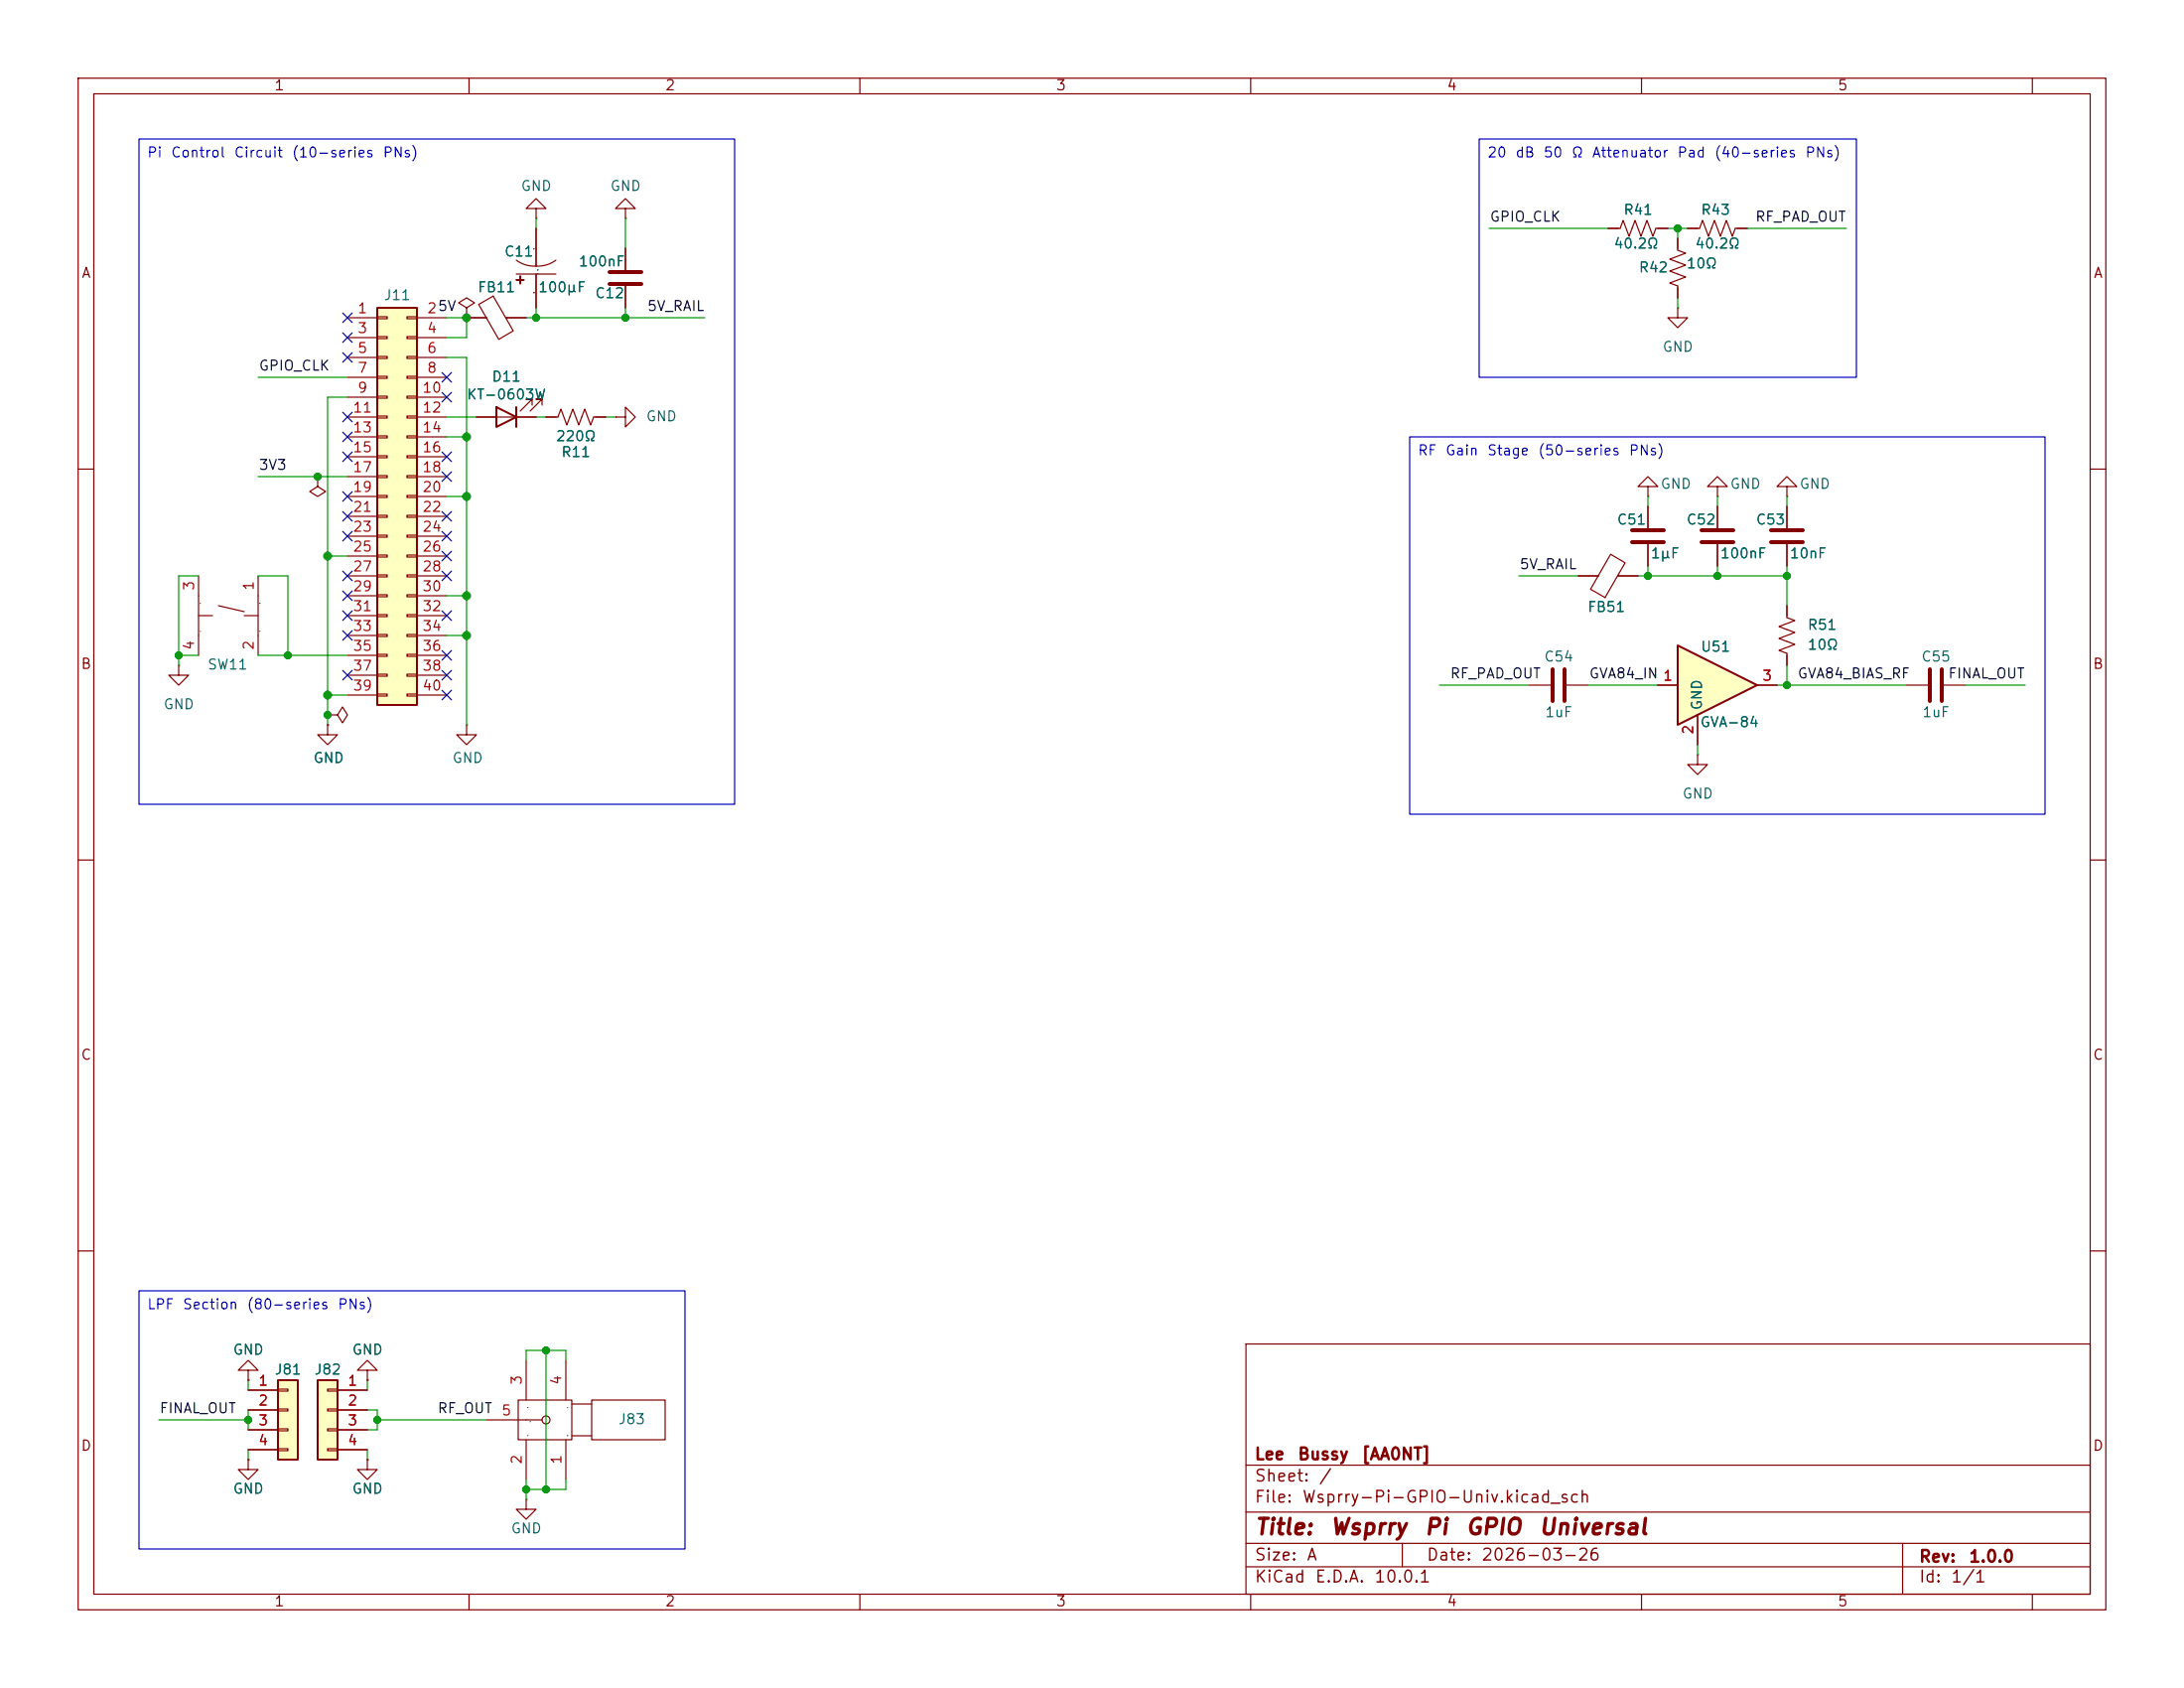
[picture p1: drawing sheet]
<svg xmlns="http://www.w3.org/2000/svg" width="279mm" height="216mm" viewBox="0 0 279 216" stroke-linecap="round" stroke-linejoin="round" font-family="sans-serif">
<g fill="none" stroke="#840000" stroke-width=".15">
<path d="M10 10h259.4v195.9h-259.4zM12 12h255.4v191.9h-255.4zM60 10v2M110 10v2M160 10v2M210 10v2M260 10v2M61.2 38.9l1.9-1 2.6 4.4-1.9 1.1zM59.7 40.6h2.5M64.7 40.6h2.6M10 60h2M267.4 60h2"/>
<path d="M10 110h2M267.4 110h2M10 160h2M31.7 175.3h1.3l-1.3-1.3-1.2 1.3h1.2v1.2M31.7 176.5h.1M159.4 171.9h108v32h-108zM267.4 160h2M159.4 197.4h108M159.4 193.4h108M159.4 187.4h108M179.4 197.4v3M243.4 197.4v6.5"/>
<path d="M60 203.9v2M110 203.9v2M159.4 200.4h108M160 203.9v2M210 203.9v2M260 203.9v2"/>
</g>
<path d="M35.6 176.5h2.5v10.2h-2.5z" fill="#ffffc2"/>
<path d="M63.5 52.1l2.5 1.2-2.5 1.3zM66 52.1v2.5M35.6 176.5h2.5v10.2h-2.5z" fill="none" stroke="#840000" stroke-width=".25"/>
<g fill="none" stroke="#840000" stroke-width=".15">
<path d="M59.7 39.4l1-.7-1-.6-1 .6 1 .7v1.2M59.7 40.6h.1M61 53.3h7.6M68.1 51.8v-.7h-.8h.8l-1.6 1.5M69.3 51.8v-.7h-.7h.7l-1.5 1.5M69.8 53.3h1.6l.4-1 .7 2.1 .8-2.1 .7 2.1 .8-2.1 .8 2.1 .3-1.1h1.6M25.4 73.7v10.1M25.4 78.7h1.8M27.9 77.5l3.3 .7M31.2 78.7h1.8M33 73.7v10.1M201.9 73.7h2.6"/>
<path d="M206 70.9l1.9 1.1-2.6 4.4-1.8-1zM207 73.7h2.5M210.8 62.2h1.3l-1.3-1.2-1.3 1.2h1.3v1.3M210.8 63.5h.1M219.7 62.2h1.3l-1.3-1.2-1.3 1.2h1.3v1.3M219.7 63.5h.1M219.7 64.8v2.8M219.7 69.6v2.8M228.6 62.2h1.3l-1.3-1.2-1.3 1.2h1.3v1.3M228.6 63.5h.1M228.6 77.5v1.5l1 .4-2 .7 2 .8-2 .8 2 .7-2 .8 1 .4v1.5M228.6 64.8v2.8"/>
<path d="M228.6 69.6v2.8M41.9 91.4h1.3l.6-1 .6 1-.6 1.1-.6-1.1M41.9 91.4h.1M31.7 177.8h3.9M35.6 177.7h1.2v.2h-1.2zM66.3 179.1h6.9v5.1h-6.9zM67.3 174v5.1M72.4 174v5.1M73.2 179.6h2.5M75.7 179.1h9.4v5.1h-9.4zM31.7 186.7v1.3h1.3l-1.3 1.2-1.2-1.2h1.2M31.7 186.7h.1"/>
<path d="M31.7 180.3h3.9M31.7 182.9h3.9M31.7 185.4h3.9M35.6 180.2h1.2v.3h-1.2zM35.6 182.8h1.2v.2h-1.2zM35.6 185.3h1.2v.2h-1.2zM47 186.7v1.3h1.3l-1.3 1.2-1.3-1.2h1.3M47 186.7h.1M62.2 181.6h7.1M67.3 191.8v1.2h1.3l-1.3 1.3-1.3-1.3h1.3M67.3 191.8h.1M67.3 184.2v5"/>
<path d="M72.4 184.2v5M73.2 183.6h2.5"/>
<circle cx="69.9" cy="181.6" r=".51"/>
</g>
<path d="M217.7 69.3h4M217.7 67.8h4M226.6 69.3h4M226.6 67.8h4" fill="none" stroke="#840000" stroke-width=".51"/>
<path d="M214.6 82.6l10.2 5-10.2 5.1z" fill="#ffffc2"/>
<path d="M214.6 82.6l10.2 5-10.2 5.1z" fill="none" stroke="#840000" stroke-width=".25"/>
<g fill="none" stroke="#840000" stroke-width=".15">
<path d="M205.7 29.2h1.6l.3-1 .8 2 .8-2 .7 2 .8-2 .8 2 .3-1h1.6M214.6 39.4v1.2h1.3l-1.3 1.3-1.2-1.3h1.2M214.6 39.4h.1M214.6 30.5v1.5l1 .4-2 .7 2 .8-2 .8 2 .7-2 .8 1 .4v1.5M215.9 29.2h1.5l.4-1 .8 2 .7-2 .8 2 .8-2 .7 2 .4-1h1.5M195.6 87.6h2.8M200.4 87.6h2.8M212.1 87.6h2.5M217.2 96.5v1.3h1.2l-1.2 1.3-1.3-1.3h1.3M217.2 96.5h.1M217.2 91.4v3.9M224.8 87.6h2.5"/>
<path d="M47 175.3h1.3l-1.3-1.3-1.3 1.3h1.3v1.2M47 176.5h.1"/>
</g>
<path d="M198.6 85.6v4.1M200.2 85.6v4.1" fill="none" stroke="#840000" stroke-width=".51"/>
<path d="M40.6 176.5h2.6v10.2h-2.6z" fill="#ffffc2"/>
<path d="M40.6 176.5h2.6v10.2h-2.6z" fill="none" stroke="#840000" stroke-width=".25"/>
<g fill="none" stroke="#840000" stroke-width=".15">
<path d="M66 35.8h1.1zM66 33.3a3.9 3.9 0 0 0 2.6 .7M66 35.1h5.1M66.5 35.3l.1 1zM68.6 26.7h-1.3l1.3-1.3 1.2 1.3h-1.2v1.2M68.6 27.9h.1M68.6 29.2v4.8M68.6 35.1v4.3M71.1 33.3a3.9 3.9 0 0 1-2.5 .7M80 26.7h-1.3l1.3-1.3 1.3 1.3h-1.3v1.2M80 27.9h.1M80 31.8v2.7"/>
<path d="M80 36.6v2.8M78.7 53.3h1.3v-1.2l1.3 1.2-1.3 1.3v-1.3M78.7 53.3h.1M40.6 61v1.2l1.1 .7-1.1 .6-1-.6 1-.7M40.6 61h.1M210.8 64.8v2.8M210.8 69.6v2.8M22.9 85.1v1.3h1.2l-1.2 1.2-1.3-1.2h1.3M22.9 85.1h.1M41.9 92.7v1.3h1.3l-1.3 1.3-1.3-1.3h1.3M41.9 92.7h.1M59.7 92.7v1.3h1.3l-1.3 1.3-1.3-1.3h1.3"/>
<path d="M59.7 92.7h.1M243.8 87.6h2.8M248.7 87.6h2.8M41.9 177.7h1.3v.2h-1.3zM43.2 177.8h3.8M41.9 180.2h1.3v.3h-1.3zM41.9 182.8h1.3v.2h-1.3zM41.9 185.3h1.3v.2h-1.3zM43.2 180.3h3.8M43.2 182.9h3.8M43.2 185.4h3.8"/>
</g>
<path d="M78 36.3h4M78 34.8h4M208.8 69.3h4.1M208.8 67.8h4.1M246.9 85.6v4.1M248.4 85.6v4.1" fill="none" stroke="#840000" stroke-width=".51"/>
<path d="M48.3 39.4h5v50.8h-5z" fill="#ffffc2"/>
<path d="M48.3 39.4h5v50.8h-5z" fill="none" stroke="#840000" stroke-width=".25"/>
<g fill="none" stroke="#840000" stroke-width=".15">
<path d="M68.6 29.2v4.8M68.6 35.1v4.3M80 31.8v2.7M80 36.6v2.8M205.7 29.2h1.3M212.1 29.2h1.3M214.6 30.5v1.3M214.6 36.8v1.3M215.9 29.2h1.3M222.2 29.2h1.3M44.4 40.6h3.9M44.4 43.2h3.9"/>
<path d="M44.4 45.7h3.9M44.4 48.3h3.9M44.4 50.8h3.9M44.4 53.3h3.9M44.4 55.9h3.9M44.4 58.4h3.9M48.3 40.5h1.2v.3h-1.2zM48.3 43.1h1.2v.2h-1.2zM48.3 45.6h1.2v.2h-1.2zM48.3 48.1h1.2v.3h-1.2zM48.3 50.7h1.2v.2h-1.2zM48.3 53.2h1.2v.3h-1.2z"/>
<path d="M48.3 55.8h1.2v.2h-1.2zM48.3 58.3h1.2v.2h-1.2zM52.1 40.5h1.2v.3h-1.2zM52.1 43.1h1.2v.2h-1.2zM52.1 45.6h1.2v.2h-1.2zM52.1 48.1h1.2v.3h-1.2zM52.1 50.7h1.2v.2h-1.2zM52.1 53.2h1.2v.3h-1.2zM52.1 55.8h1.2v.2h-1.2zM52.1 58.3h1.2v.2h-1.2zM53.3 40.6h3.8M53.3 43.2h3.8"/>
<path d="M53.3 45.7h3.8M53.3 48.3h3.8M53.3 50.8h3.8M53.3 53.3h3.8M53.3 55.9h3.8M53.3 58.4h3.8M59.7 40.6h.1M59.7 40.6h2.5M61 53.3h2.5M64.8 40.6h2.5M66 53.3h2.6M69.8 53.3h1.3"/>
<path d="M76.2 53.3h1.3M44.4 61h3.9M44.4 63.5h3.9M44.4 66h3.9M44.4 68.6h3.9M44.4 71.1h3.9M44.4 73.7h3.9M44.4 76.2h3.9M44.4 78.7h3.9M48.3 60.8h1.2v.3h-1.2zM48.3 63.4h1.2v.2h-1.2zM48.3 65.9h1.2v.3h-1.2z"/>
<path d="M48.3 68.5h1.2v.2h-1.2zM48.3 71h1.2v.2h-1.2zM48.3 73.5h1.2v.3h-1.2zM48.3 76.1h1.2v.2h-1.2zM48.3 78.6h1.2v.3h-1.2zM52.1 60.8h1.2v.3h-1.2zM52.1 63.4h1.2v.2h-1.2zM52.1 65.9h1.2v.3h-1.2zM52.1 68.5h1.2v.2h-1.2zM52.1 71h1.2v.2h-1.2zM52.1 73.5h1.2v.3h-1.2zM52.1 76.1h1.2v.2h-1.2z"/>
<path d="M52.1 78.6h1.2v.3h-1.2zM53.3 61h3.8M53.3 63.5h3.8M53.3 66h3.8M53.3 68.6h3.8M53.3 71.1h3.8M53.3 73.7h3.8M53.3 76.2h3.8M53.3 78.7h3.8M201.9 73.7h2.6M207 73.7h2.5M210.8 64.8v2.8"/>
<path d="M210.8 69.6v2.8M219.7 64.8v2.8M219.7 69.6v2.8M228.6 64.8v2.8M228.6 69.6v2.8M228.6 77.5v1.2M41.9 92.7h.1M41.9 91.4h.1M44.4 81.3h3.9M44.4 83.8h3.9M44.4 86.4h3.9M44.4 88.9h3.9"/>
<path d="M48.3 81.2h1.2v.2h-1.2zM48.3 83.7h1.2v.2h-1.2zM48.3 86.2h1.2v.3h-1.2zM48.3 88.8h1.2v.2h-1.2zM52.1 81.2h1.2v.2h-1.2zM52.1 83.7h1.2v.2h-1.2zM52.1 86.2h1.2v.3h-1.2zM52.1 88.8h1.2v.2h-1.2zM53.3 81.3h3.8M53.3 83.8h3.8M53.3 86.4h3.8M53.3 88.9h3.8"/>
<path d="M212.1 87.6h2.5M217.2 91.4v3.9M224.8 87.6h2.5M228.6 83.8v1.3M31.7 176.5h.1M31.7 177.8h3.9M43.2 177.8h3.8M47 176.5h.1M31.7 186.7h.1M31.7 180.3h3.9M31.7 182.9h3.9M31.7 185.4h3.9"/>
<path d="M43.2 180.3h3.8M43.2 182.9h3.8M43.2 185.4h3.8M47 186.7h.1"/>
</g>
<g fill="none" stroke="#009600" stroke-width=".15">
<path d="M68.6 27.9v1.3M68.6 39.4v1.2M80 27.9v3.9M80 39.4v1.2M190.5 29.2h15.2M213.4 29.2h2.5M214.6 29.2v1.3M214.6 38.1v1.3M223.5 29.2h12.7M33 48.3h11.4M44.4 50.8h-2.5v41.9M57.1 53.3h3.9"/>
<path d="M57.1 40.6h2.6v2.6h-2.6M57.1 45.7h2.6v47M57.1 55.9h2.6M67.3 40.6h22.9M68.6 53.3h1.2M77.5 53.3h1.2M25.4 73.7h-2.5v11.4M33 73.7h3.8v10.1M33 61h11.4M41.9 71.1h2.5M57.1 76.2h2.6M57.1 63.5h2.6"/>
<path d="M194.3 73.7h7.6M209.5 73.7h19.1M210.8 63.5v1.3M210.8 72.4v1.3M219.7 63.5v1.3M219.7 72.4v1.3M228.6 63.5v1.3M228.6 72.4v5.1M22.9 83.8h2.5M33 83.8h11.4M41.9 88.9h2.5M57.1 81.3h2.6"/>
<path d="M184.1 87.6h11.5M203.2 87.6h8.9M217.2 95.3v1.2M227.3 87.6h16.5M228.6 85.1v2.5M251.5 87.6h7.6M31.7 176.5v1.3M47 176.5v1.3M67.3 174v-1.3h5.1v1.3M69.8 172.7v17.8M20.3 181.6h11.4M31.7 180.3v2.6"/>
<path d="M31.7 185.4v1.3M47 180.3h1.3v2.6h-1.3M47 185.4v1.3M48.3 181.6h13.9M67.3 189.2v2.6M72.4 189.2v1.3h-5.1"/>
</g>
<g fill="none" stroke="#000084" stroke-width=".15">
<path d="M43.8 52.7l1.3 1.2M43.8 45.1l1.3 1.2M43.8 42.6l1.3 1.2M43.8 40l1.3 1.2M43.8 57.8l1.3 1.2M43.8 55.3l1.3 1.2M45.1 52.7l-1.3 1.2M45.1 45.1l-1.3 1.2M45.1 42.6l-1.3 1.2M45.1 40l-1.3 1.2M45.1 57.8l-1.3 1.2M45.1 55.3l-1.3 1.2"/>
<path d="M56.5 50.2l1.3 1.2M56.5 57.8l1.3 1.2M56.5 47.7l1.3 1.2M57.8 50.2l-1.3 1.2M57.8 57.8l-1.3 1.2M57.8 47.7l-1.3 1.2M43.8 65.4l1.3 1.2M43.8 68l1.3 1.2M43.8 75.6l1.3 1.2M43.8 78.1l1.3 1.2M43.8 73.1l1.3 1.2M43.8 62.9l1.3 1.2"/>
<path d="M45.1 73.1l-1.3 1.2M45.1 65.4l-1.3 1.2M45.1 62.9l-1.3 1.2M45.1 68l-1.3 1.2M45.1 75.6l-1.3 1.2M45.1 78.1l-1.3 1.2M56.5 60.4l1.3 1.2M56.5 73.1l1.3 1.2M56.5 65.4l1.3 1.2M56.5 68l1.3 1.2M56.5 78.1l1.3 1.2M56.5 70.5l1.3 1.2"/>
<path d="M57.8 60.4l-1.3 1.2M57.8 73.1l-1.3 1.2M57.8 65.4l-1.3 1.2M57.8 68l-1.3 1.2M57.8 78.1l-1.3 1.2M57.8 70.5l-1.3 1.2M43.8 80.7l1.3 1.2M43.8 85.8l1.3 1.2M45.1 85.8l-1.3 1.2M45.1 80.7l-1.3 1.2M56.5 83.2l1.3 1.2M56.5 88.3l1.3 1.2"/>
<path d="M56.5 85.8l1.3 1.2M57.8 83.2l-1.3 1.2M57.8 88.3l-1.3 1.2M57.8 85.8l-1.3 1.2"/>
</g>
<path d="M17.8 17.8h76.2v85.1h-76.2zM189.2 17.8h48.3v30.5h-48.3zM180.3 55.9h81.3v48.2h-81.3zM17.8 165.1h69.8v33h-69.8z" fill="none" stroke="#0000c2" stroke-width=".15"/>
<g fill="#009600" stroke="#009600" stroke-width=".13">
<circle cx="59.7" cy="55.9" r=".51"/>
<circle cx="59.7" cy="76.2" r=".51"/>
<circle cx="219.7" cy="73.7" r=".46"/>
<circle cx="210.8" cy="73.7" r=".46"/>
<circle cx="59.7" cy="63.5" r=".51"/>
<circle cx="59.7" cy="81.3" r=".51"/>
<circle cx="41.9" cy="91.4" r=".46"/>
<circle cx="22.9" cy="83.8" r=".46"/>
<circle cx="41.9" cy="88.9" r=".51"/>
<circle cx="36.8" cy="83.8" r=".46"/>
<circle cx="48.3" cy="181.6" r=".46"/>
<circle cx="31.7" cy="181.6" r=".46"/>
<circle cx="40.6" cy="61" r=".46"/>
<circle cx="41.9" cy="71.1" r=".51"/>
<circle cx="214.6" cy="29.2" r=".46"/>
<circle cx="228.6" cy="73.7" r=".46"/>
<circle cx="228.6" cy="87.6" r=".46"/>
<circle cx="59.7" cy="40.6" r=".51"/>
<circle cx="68.6" cy="40.6" r=".46"/>
<circle cx="80" cy="40.6" r=".46"/>
<circle cx="69.8" cy="172.7" r=".46"/>
<circle cx="67.3" cy="190.5" r=".46"/>
<circle cx="69.8" cy="190.5" r=".46"/>
</g>
<g font-size="2" fill="#840000">
<text x="160.4" y="196.8">Title:</text>
<text x="170.1" y="196.8">Wsprry</text>
<text x="182.1" y="196.8">Pi</text>
<text x="187.4" y="196.8">GPIO</text>
<text x="196.7" y="196.8">Universal</text>
</g>
<g font-size="1.5" fill="#840000">
<text x="160.4" y="189.9">Sheet:</text>
<text x="160.4" y="187.1">Lee</text>
<text x="165.9" y="187.1">Bussy</text>
<text x="168.6" y="189.9">/</text>
<text x="174.1" y="187.1">[AA0NT]</text>
<text x="160.4" y="192.6">File:</text>
<text x="166.5" y="192.6">Wsprry-Pi-GPIO-Univ.kicad_sch</text>
<text x="160.4" y="202.8">KiCad</text>
<text x="160.4" y="200">Size:</text>
<text x="167.1" y="200">A</text>
<text x="168.1" y="202.8">E.D.A.</text>
<text x="175.7" y="202.8">10.0.1</text>
<text x="182.4" y="200">Date:</text>
<text x="189.4" y="200">2026-03-26</text>
<text x="245.4" y="200.2">Rev:</text>
<text x="245.4" y="202.8">Id:</text>
<text x="249.5" y="202.8">1/1</text>
<text x="251.8" y="200.2">1.0.0</text>
</g>
<g font-size="1.3" fill="#840000">
<text x="35" y="11.9">1</text>
<text x="85" y="11.9">2</text>
<text x="135" y="11.9">3</text>
<text x="185" y="11.9">4</text>
<text x="235" y="11.9">5</text>
<text x="10.3" y="35.9">A</text>
<text x="267.7" y="35.9">A</text>
<text x="10.3" y="85.9">B</text>
<text x="267.7" y="85.9">B</text>
<text x="10.3" y="135.9">C</text>
<text x="267.7" y="135.9">C</text>
<text x="10.3" y="185.9">D</text>
<text x="267.7" y="185.9">D</text>
<text x="35" y="205.8">1</text>
<text x="85" y="205.8">2</text>
<text x="135" y="205.8">3</text>
<text x="185" y="205.8">4</text>
<text x="235" y="205.8">5</text>
</g>
<g font-size="1.3" fill="#0000c2">
<text x="18.7" y="20.5">Pi</text>
<text x="21.8" y="20.5">Control</text>
<text x="29.8" y="20.5">Circuit</text>
<text x="37.2" y="20.5">(10-series</text>
<text x="48.9" y="20.5">PNs)</text>
<text x="190.2" y="20.5">20</text>
<text x="193.8" y="20.5">dB</text>
<text x="197.4" y="20.5">50</text>
<text x="201" y="20.5">Ω</text>
<text x="203.6" y="20.5">Attenuator</text>
<text x="214.5" y="20.5">Pad</text>
<text x="219.2" y="20.5">(40-series</text>
<text x="230.9" y="20.5">PNs)</text>
<text x="181.3" y="58.6">RF</text>
<text x="184.8" y="58.6">Gain</text>
<text x="190.2" y="58.6">Stage</text>
<text x="196.7" y="58.6">(50-series</text>
<text x="208.3" y="58.6">PNs)</text>
<text x="18.7" y="167.8">LPF</text>
<text x="23.3" y="167.8">Section</text>
<text x="31.5" y="167.8">(80-series</text>
<text x="43.1" y="167.8">PNs)</text>
</g>
<g font-size="1.3" fill="#006464">
<text x="66.5" y="24.7">GND</text>
<text x="78" y="24.7">GND</text>
<text x="207.6" y="27.8">R41</text>
<text x="217.5" y="27.8">R43</text>
<text x="64.4" y="33.1">C11</text>
<text x="73.9" y="34.4">100nF</text>
<text x="206.4" y="32.1">40.2Ω</text>
<text x="209.6" y="35.2">R42</text>
<text x="215.7" y="34.6">10Ω</text>
<text x="216.8" y="32.1">40.2Ω</text>
<text x="49" y="38.7">J11</text>
<text x="61" y="37.7">FB11</text>
<text x="68.8" y="37.7">100µF</text>
<text x="76" y="38.5">C12</text>
<text x="212.6" y="45.3">GND</text>
<text x="59.6" y="51.4">KT-0603W</text>
<text x="62.8" y="49.1">D11</text>
<text x="71" y="56.7">220Ω</text>
<text x="71.7" y="58.8">R11</text>
<text x="82.6" y="54.2">GND</text>
<text x="212.3" y="62.8">GND</text>
<text x="221.2" y="62.8">GND</text>
<text x="230.1" y="62.8">GND</text>
<text x="206.8" y="67.4">C51</text>
<text x="211.1" y="71.7">1µF</text>
<text x="215.7" y="67.4">C52</text>
<text x="220" y="71.7">100nF</text>
<text x="224.5" y="67.4">C53</text>
<text x="228.9" y="71.7">10nF</text>
<text x="203" y="78.6">FB51</text>
<text x="217.5" y="83.7">U51</text>
<text x="231.1" y="80.9">R51</text>
<text x="231.1" y="83.4">10Ω</text>
<text x="26.5" y="86">SW11</text>
<text x="197.4" y="84.9">C54</text>
<text x="245.7" y="84.9">C55</text>
<text x="20.8" y="91">GND</text>
<text x="197.6" y="92">1uF</text>
<text x="217.4" y="93.3">GVA-84</text>
<text x="218" y="90.9" transform="rotate(-90 218 90.9)">GND</text>
<text x="245.8" y="92">1uF</text>
<text x="40" y="97.9">GND</text>
<text x="57.8" y="97.9">GND</text>
<text x="215.1" y="102.5">GND</text>
<text x="29.7" y="173.6">GND</text>
<text x="45" y="173.6">GND</text>
<text x="35" y="176.1">J81</text>
<text x="40.1" y="176.1">J82</text>
<text x="79" y="182.5">J83</text>
<text x="29.7" y="191.4">GND</text>
<text x="45" y="191.4">GND</text>
<text x="65.3" y="196.4">GND</text>
</g>
<g font-size="1.3" fill="#0f0f0f">
<text x="190.5" y="28.7">GPIO_CLK</text>
<text x="224.5" y="28.7">RF_PAD_OUT</text>
<text x="82.7" y="40.1">5V_RAIL</text>
<text x="33" y="47.7">GPIO_CLK</text>
<text x="33" y="60.4">3V3</text>
<text x="194.3" y="73.1">5V_RAIL</text>
<text x="185.4" y="87.1">RF_PAD_OUT</text>
<text x="203.2" y="87.1">GVA84_IN 1</text>
<text x="229.9" y="87.1">GVA84_BIAS_RF</text>
<text x="249.1" y="87.1">FINAL_OUT</text>
<text x="20.3" y="181.1">FINAL_OUT</text>
<text x="55.9" y="181.1">RF_OUT</text>
</g>
<g font-size="1.3" fill="#a90000">
<text x="45.6" y="40.4">1</text>
<text x="54.5" y="40.4">25V</text>
<text x="45.6" y="42.9">3</text>
<text x="45.6" y="45.5">5</text>
<text x="54.5" y="42.9">4</text>
<text x="54.5" y="45.5">6</text>
<text x="45" y="53.1">11</text>
<text x="45.6" y="48">7</text>
<text x="45.6" y="50.5">9</text>
<text x="53.9" y="50.5">10</text>
<text x="53.9" y="53.1">12</text>
<text x="54.5" y="48">8</text>
<text x="45" y="55.6">13</text>
<text x="45" y="58.2">15</text>
<text x="53.9" y="55.6">14</text>
<text x="53.9" y="58.2">16</text>
<text x="45" y="60.7">17</text>
<text x="45" y="63.2">19</text>
<text x="45" y="65.8">21</text>
<text x="53.9" y="60.7">18</text>
<text x="53.9" y="63.2">20</text>
<text x="53.9" y="65.8">22</text>
<text x="45" y="68.3">23</text>
<text x="45" y="70.9">25</text>
<text x="53.9" y="68.3">24</text>
<text x="53.9" y="70.9">26</text>
<text x="25.1" y="75.6" transform="rotate(-90 25.1 75.6)">3</text>
<text x="32.8" y="75.6" transform="rotate(-90 32.8 75.6)">1</text>
<text x="45" y="73.4">27</text>
<text x="45" y="75.9">29</text>
<text x="53.9" y="73.4">28</text>
<text x="53.9" y="75.9">30</text>
<text x="25.1" y="83.3" transform="rotate(-90 25.1 83.3)">4</text>
<text x="32.8" y="83.3" transform="rotate(-90 32.8 83.3)">2</text>
<text x="45" y="78.5">31</text>
<text x="45" y="81">33</text>
<text x="45" y="83.6">35</text>
<text x="53.9" y="78.5">32</text>
<text x="53.9" y="81">34</text>
<text x="53.9" y="83.6">36</text>
<text x="45" y="86.1">37</text>
<text x="45" y="88.6">39</text>
<text x="53.9" y="86.1">38</text>
<text x="53.9" y="88.6">40</text>
<text x="212.7" y="87.4">1</text>
<text x="225.4" y="87.4">3</text>
<text x="216.9" y="94.1" transform="rotate(-90 216.9 94.1)">2</text>
<text x="32.9" y="177.5">1</text>
<text x="44.4" y="177.5">1</text>
<text x="67.1" y="177.2" transform="rotate(-90 67.1 177.2)">3</text>
<text x="72.1" y="177.2" transform="rotate(-90 72.1 177.2)">4</text>
<text x="32.9" y="180.1">2</text>
<text x="32.9" y="182.6">3</text>
<text x="32.9" y="185.2">4</text>
<text x="44.4" y="180.1">2</text>
<text x="44.4" y="182.6">3</text>
<text x="44.4" y="185.2">4</text>
<text x="64.1" y="181.4">5</text>
<text x="67.1" y="187.4" transform="rotate(-90 67.1 187.4)">2</text>
<text x="72.1" y="187.4" transform="rotate(-90 72.1 187.4)">1</text>
</g>
</svg>
